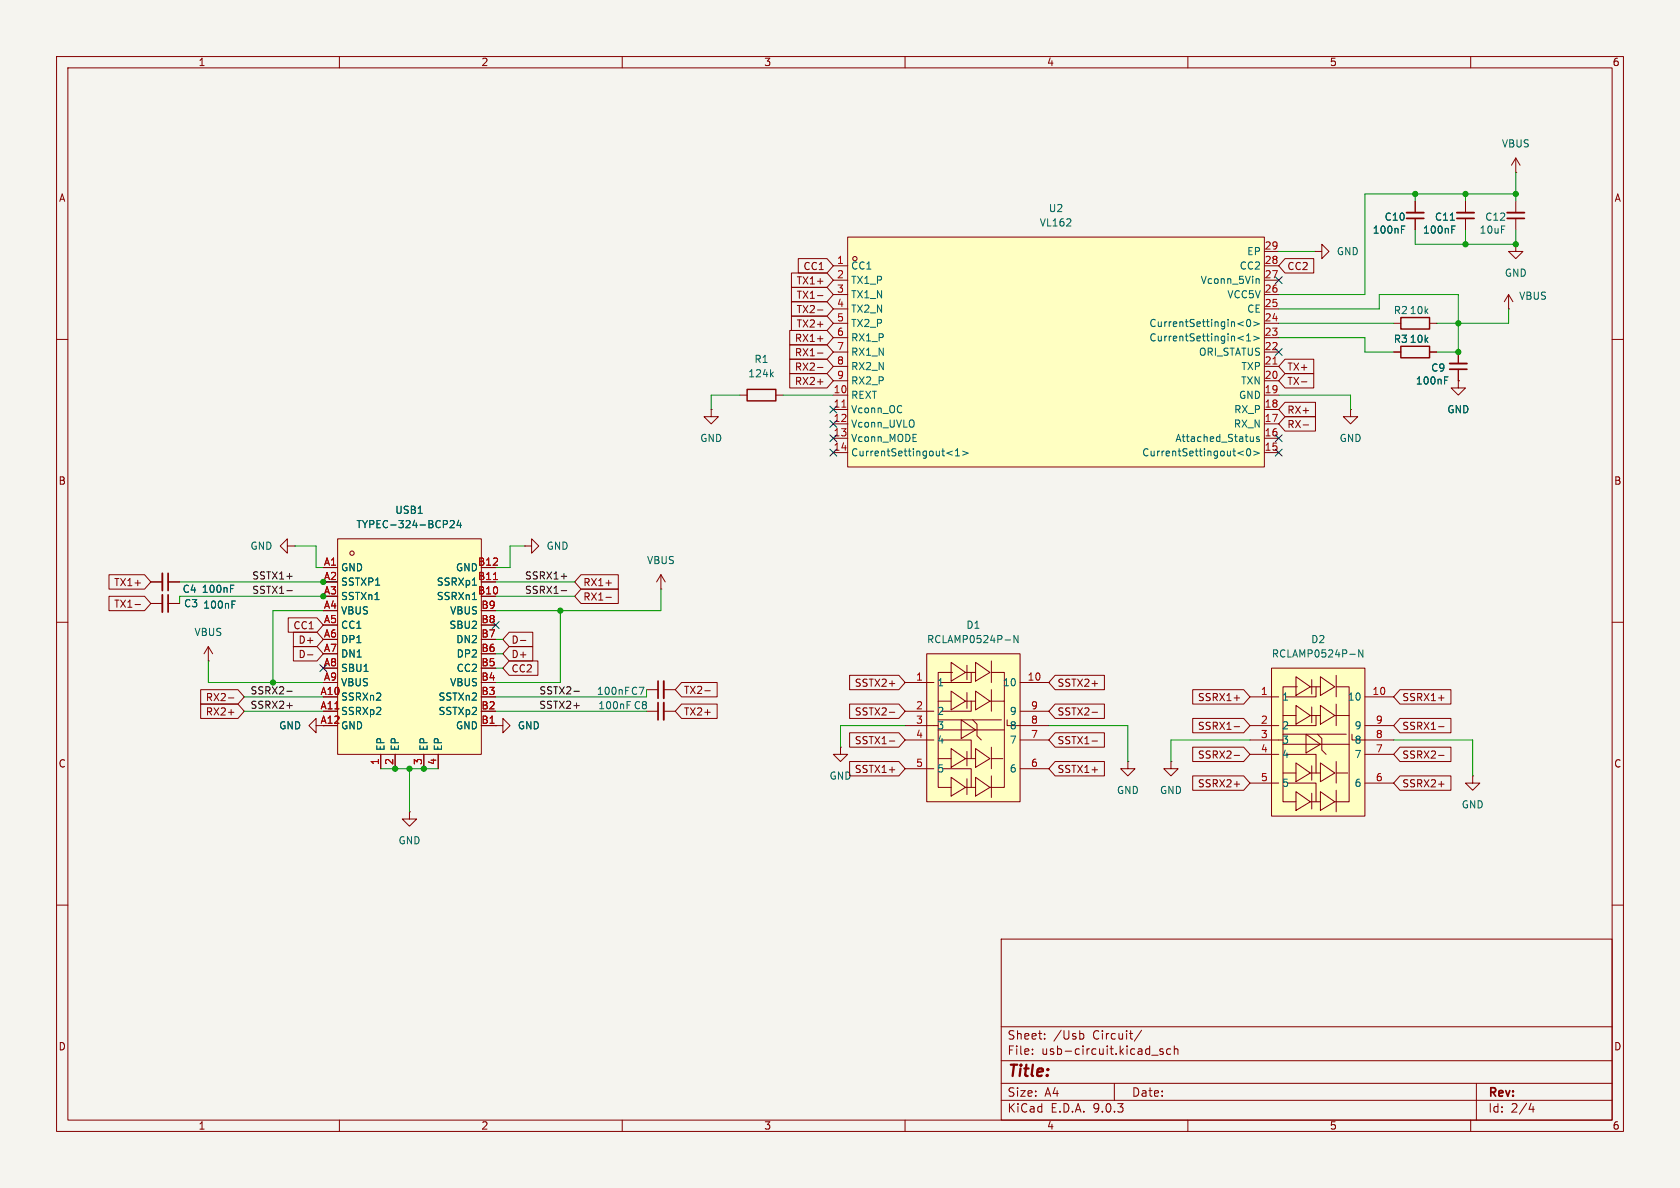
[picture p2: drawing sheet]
<svg xmlns="http://www.w3.org/2000/svg" width="297mm" height="210mm" viewBox="0 0 297 210" stroke-linecap="round" stroke-linejoin="round" font-family="sans-serif">
<path d="M0 0h297v210h-297z" fill="#f5f4ef" stroke="#f5f4ef" stroke-width=".18"/>
<g fill="none" stroke="#840000" stroke-width=".18">
<path d="M10 10h277v190h-277zM12 12h273v186h-273zM60 10v2M110 10v2M160 10v2M210 10v2M260 10v2M266.7 54.6h.1M266.7 52.1l-.8 1.2M266.7 52.1l.8 1.2M266.7 52.1v2.5M268 43.2v1.3h1.2l-1.2 1.2-1.3-1.2h1.3"/>
<path d="M268 43.2h.1M10 60h2M285 60h2M10 110h2M285 110h2M148.6 132.1v1.3h1.3l-1.3 1.2-1.3-1.2h1.3M148.6 132.1h.1M10 160h2M177 166h108v32h-108zM285 160h2M60 198v2M110 198v2"/>
<path d="M160 198v2M177 194.5h108M177 191.5h108M177 187.5h108M177 181.5h108M182.5 186.3v.1M182.5 185.5v.1M184.7 183.6v.1M184.7 182.8v.1M191 182.7l.5 .1 .1 .2-.1 .6-.5 .1M197 191.5v3M201.8 182.1l-1.3 2"/>
<path d="M203.6 186.5h1.1M205.6 185.5l-.4-.1-.2 .2 .1 .2 .5 .2v.3h-.6M207 185.5l-.5-.1-.3 .3v.4l.2 .2h.6M207.6 185.5l.2-.1 .4 .1v.9M207.6 184.9v1.5M210 198v2M260 198v2M261 191.5v6.5M270.7 195l-.4 1.1h.9M271 195.6v1"/>
</g>
<path d="M149.9 41.9h73.6v40.7h-73.6z" fill="#ffffc2"/>
<g fill="none" stroke="#840000" stroke-width=".18">
<path d="M259.1 35.6v2M259.1 38.6v2M147.3 47h2.6M147.3 49.5h2.6M147.3 52.1h2.6M147.3 54.6h2.6M147.3 57.2h2.6M147.3 59.7h2.6M149.9 41.9h73.6v40.7h-73.6zM223.5 47h2.6M223.5 49.5h2.6M223.5 52.1h2.6"/>
<path d="M223.5 54.6h2.6M223.5 57.2h2.6M223.5 59.7h2.6M223.5 44.5h2.6M147.3 62.2h2.6M147.3 64.8h2.6M147.3 67.3h2.6M147.3 69.9h2.6M147.3 72.4h2.6M147.3 74.9h2.6M147.3 77.5h2.6M223.5 62.2h2.6"/>
<path d="M223.5 64.8h2.6M223.5 67.3h2.6M223.5 69.9h2.6M223.5 72.4h2.6M223.5 74.9h2.6M223.5 77.5h2.6M147.3 80h2.6M223.5 80h2.6M55.9 128.3v-1.3l-1.3 1.3 1.3 1.2v-1.2h1.2"/>
<circle cx="151.1" cy="45.7" r=".38"/>
</g>
<path d="M148.8 72h.8M225 64.4h.8" fill="none" stroke="#a90000" stroke-width=".18"/>
<g fill="none" stroke="#006464" stroke-width=".18">
<path d="M256.4 38.9h.7M256.7 39.9h.6M219.8 56.9l-.9 .3 .9 .4M219.8 59.4l-.9 .4 .9 .3M220.4 59.4l.3-.4v1.3M220.5 56.6l.2-.1a.68 .68 0 0 1 .4 .6 .68 .68 0 0 1-.4 .6l-.2-.1-.1-.4zM221.6 56.9l1 .3-1 .4M221.6 59.4l1 .4-1 .3M222.1 49.3h.4l.1 .8M256.7 40.6h.4M168.4 79.7l-1 .4 1 .4M168.9 79.7l.4-.4v1.3"/>
<path d="M170.2 79.7l1 .4-1 .4M219.8 79.7l-.9 .4 .9 .4M220.4 60.3h.7M220.5 79.4l.2-.1a.68 .68 0 0 1 .4 .7 .68 .68 0 0 1-.4 .6l-.2-.1-.1-.4zM221.6 77.2v.8M221.6 77.9l-.4 .1M221.6 79.7l1 .4-1 .4M222.6 77.3l-.3-.1-.2 .2 .1 .2 .4 .1v.3h-.5M168.9 80.6h.7"/>
</g>
<path d="M257.6 38.6h3" fill="none" stroke="#840000" stroke-width=".3"/>
<path d="M257.6 37.6h3" fill="none" stroke="#840000" stroke-width=".33"/>
<path d="M59.7 95.3h25.4v38.1h-25.4z" fill="#ffffc2"/>
<g fill="none" stroke="#840000" stroke-width=".18">
<path d="M268 35.6v2M268 38.6v2M232.4 44.5h1.3v-1.3l1.2 1.3-1.2 1.2v-1.2M232.4 44.5h.1M125.7 72.4v1.3h1.3l-1.3 1.2-1.2-1.2h1.2M125.7 72.4h.1M130.8 69.9h1.3M137.2 69.9h1.2M238.8 72.4v1.3h1.2l-1.2 1.2-1.3-1.2h1.3M238.8 72.4h.1M50.8 96.5v-1.2l-1.3 1.2 1.3 1.3v-1.3h1.3M52.1 96.5h.1"/>
<path d="M59.7 95.3h25.4v38.1h-25.4zM57.1 100.3h2.6M67.3 133.4v2.5M69.8 133.4v2.5M74.9 133.4v2.5M77.5 133.4v2.5M85.1 128.3h2.5M199.4 134.6v1.3h1.3l-1.3 1.3-1.3-1.3h1.3M199.4 134.6h.1M260.3 137.2v1.2h1.3l-1.3 1.3-1.2-1.3h1.2M260.3 137.2h.1M72.4 143.5v1.3h1.3l-1.3 1.3-1.3-1.3h1.3"/>
<path d="M72.4 143.5h.1"/>
<circle cx="62.2" cy="97.8" r=".38"/>
</g>
<path d="M136.3 66.1l.4 .5M136.7 65.8l-.5 .5M79.6 92.1l.5-.1 .2 .4-.8 .9h.8M81.1 92l-.3 .9h.8M81.4 92.4v.9M83.5 103.4h.7M83.5 106h.7" fill="none" stroke="#006464" stroke-width=".18"/>
<path d="M87.2 102.5h.8" fill="none" stroke="#a90000" stroke-width=".18"/>
<path d="M132.1 68.8h5.1v2.1h-5.1z" fill="none" stroke="#840000" stroke-width=".25"/>
<path d="M266.4 38.6h3.1" fill="none" stroke="#840000" stroke-width=".3"/>
<path d="M266.4 37.6h3.1" fill="none" stroke="#840000" stroke-width=".33"/>
<g fill="#ffffc2">
<path d="M163.8 115.6h16.5v26.1h-16.5z"/>
<path d="M172.5 117.1l2.5 1.8-2.5 1.5z"/>
<path d="M168.2 117.1l2.5 1.8-2.5 1.5z"/>
<path d="M172.5 122.2l2.5 1.8-2.5 1.5z"/>
<path d="M168.2 122.2l2.5 1.8-2.5 1.5z"/>
<path d="M169.9 127.3l2.6 1.7-2.6 1.6z"/>
<path d="M172.5 132.3l2.5 1.8-2.5 1.5z"/>
<path d="M168.2 132.3l2.5 1.8-2.5 1.5z"/>
<path d="M172.5 137.4l2.5 1.8-2.5 1.5z"/>
<path d="M168.2 137.4l2.5 1.8-2.5 1.5z"/>
</g>
<g fill="none" stroke="#840000" stroke-width=".18">
<path d="M268 30.5h.1M268 27.9l-.8 1.3M268 27.9l.7 1.3M268 27.9v2.6M163.8 115.6h16.5v26.1h-16.5zM168.2 117.1l2.5 1.8-2.5 1.5zM168.4 118.9h-2.5v20.3h2.3M170.7 118.9h1.8M170.9 117.6v2.5M171.7 118.9v1.8h-5.3M172.5 117.1l2.5 1.8-2.5 1.5zM175.3 118.9h2.3v20.3h-2.6"/>
<path d="M175.3 116.8v3.9M160 120.7h5.1M160 125.7h5.1M160 128.3h5.1M160 130.8h5.1M160 135.9h5.1M165.9 124h2.3M165.9 127.3h11.1M165.9 129h11.7M165.9 134.1h2.3M166.4 130.8h5.3v3.3M166.6 135.9h5.1v3.3"/>
<path d="M168.2 122.2l2.5 1.8-2.5 1.5zM168.2 132.3l2.5 1.8-2.5 1.5zM168.2 137.4l2.5 1.8-2.5 1.5zM169.9 127.3l2.6 1.7-2.6 1.6zM170.7 124h1.8M170.7 134.1h1.8M170.7 139.2h1.8M170.9 122.4v2.8M170.9 132.8v2.6M170.9 137.7v2.8M171.7 124v1.7h-5.3M172 127.3l.7 .7v2.1l.8 .7"/>
<path d="M172.5 122.2l2.5 1.8-2.5 1.5zM172.5 132.3l2.5 1.8-2.5 1.5zM172.5 137.4l2.5 1.8-2.5 1.5zM175 124h2.6M175.3 121.9v3.8M175.3 132.1v3.8M175.3 137.2v3.8M175.3 134.1h2M178 127.3v1h7.4M180.3 120.7h5.1M180.3 125.7h5.1M180.3 130.8h5.1"/>
<path d="M180.3 135.9h5.1M207 134.6v1.3h1.3l-1.3 1.3-1.3-1.3h1.3M207 134.6h.1"/>
</g>
<path d="M177.7 113.1h.9M180 112.3v1.3l-.7-1.3v1.3" fill="none" stroke="#006464" stroke-width=".18"/>
<g fill="#ffffc2">
<path d="M224.8 118.1h16.5v26.2h-16.5z"/>
<path d="M233.4 119.6l2.6 1.8-2.6 1.5z"/>
<path d="M229.1 119.6l2.6 1.8-2.6 1.5z"/>
<path d="M233.4 124.7l2.6 1.8-2.6 1.5z"/>
<path d="M229.1 124.7l2.6 1.8-2.6 1.5z"/>
<path d="M230.9 129.8l2.5 1.8-2.5 1.5z"/>
<path d="M233.4 134.9l2.6 1.8-2.6 1.5z"/>
<path d="M229.1 134.9l2.6 1.8-2.6 1.5z"/>
<path d="M233.4 140l2.6 1.7-2.6 1.6z"/>
<path d="M229.1 140l2.6 1.7-2.6 1.6z"/>
</g>
<g fill="none" stroke="#840000" stroke-width=".18">
<path d="M250.2 35.6v2M250.2 38.6v2M259.1 35.6v2M259.1 38.6v2M139.6 58.4h6.6l1.1 1.3-1.1 1.3h-6.6zM139.9 55.9h6.3l1.1 1.3-1.1 1.2h-6.3zM139.9 53.3h6.3l1.1 1.3-1.1 1.3h-6.3zM139.9 50.8h6.3l1.1 1.3-1.1 1.2h-6.3zM139.9 48.3h6.3l1.1 1.2-1.1 1.3h-6.3zM141.1 45.7h5.1l1.1 1.3-1.1 1.3h-5.1zM144.5 54.8h1M144.5 52.3h1"/>
<path d="M144.5 59.9h1M227.2 45.7h5.1v2.6h-5.1l-1.1-1.3zM246.4 57.2h1.2M252.7 57.2h1.3M139.6 66h6.6l1.1 1.3-1.1 1.3h-6.6zM139.6 61h6.6l1.1 1.2-1.1 1.3h-6.6zM139.6 63.5h6.6l1.1 1.3-1.1 1.2h-6.6zM144.5 67.5h1M144.5 62.4h1M144.5 65h1M227.2 63.5h5.1v2.5h-5.1l-1.1-1.2zM227.2 66h5.1v2.6h-5.1l-1.1-1.3z"/>
<path d="M227.2 73.7h5.4v2.5h-5.4l-1.1-1.3zM227.2 71.1h5.4v2.6h-5.4l-1.1-1.3zM230.1 67.5h.9M230.4 75.1h.9M246.4 62.2h1.2M252.7 62.2h1.3M257.8 67.3v1.3h1.3l-1.3 1.3-1.3-1.3h1.3M257.8 67.3h.1M257.8 62.2v2.1M257.8 65.3v2M92.7 96.5h1.3v-1.2l1.2 1.2-1.2 1.3v-1.3M92.7 96.5h.1"/>
<path d="M19.3 101.6h6.3l1.1 1.3-1.1 1.2h-6.3zM19.3 105.4h6.3l1.1 1.3-1.1 1.3h-6.3zM23.9 106.9h.9M26.7 106.7h2M26.7 102.9h2M29.7 106.7h2M29.7 102.9h2M36.8 116.8h.1M36.8 114.3l.8 1.3M36.8 114.3l-.7 1.3M36.8 114.3v2.5M51 109.2h5l1.1 1.3-1.1 1.3h-5z"/>
<path d="M51.9 114.3h4.1l1.1 1.3-1.1 1.2h-4.1zM51.9 111.8h4.1l1.1 1.2-1.1 1.3h-4.1zM54.4 115.8h.9M57.1 100.3h2.6M90 114.3h4.2v2.5h-4.2l-1.1-1.2zM90 116.8h5.1v2.6h-5.1l-1.1-1.3zM90 111.8h4.2v2.5h-4.2l-1.1-1.3zM92 113.2h1M102.7 104.1h6.6v2.6h-6.6l-1.1-1.3zM102.7 101.6h6.6v2.5h-6.6l-1.1-1.2zM107.1 105.6h1M107.1 103.1h1"/>
<path d="M116.8 104.1h.1M116.8 101.6l-.7 1.3M116.8 101.6l.8 1.3M116.8 101.6v2.5M150.2 119.4h8.7l1.1 1.3-1.1 1.2h-8.7zM186.5 119.4h8.7v2.5h-8.7l-1.1-1.2zM224.8 118.1h16.5v26.2h-16.5zM229.1 119.6l2.6 1.8-2.6 1.5zM233.4 119.6l2.6 1.8-2.6 1.5zM236.2 119.4v3.8M35.5 124.5h6.6l1.1 1.2-1.1 1.3h-6.6zM35.5 121.9h6.6l1.1 1.3-1.1 1.3h-6.6z"/>
<path d="M40.4 125.9h.9M40.4 123.4h.9M67.3 133.4v2.5M69.8 133.4v2.5M74.9 133.4v2.5M77.5 133.4v2.5M85.1 128.3h2.5M87.6 128.3h1.3v-1.3l1.3 1.3-1.3 1.2v-1.2M87.6 128.3h.1M114.3 125.7h2M114.3 121.9h2M117.3 125.7h2.1"/>
<path d="M117.3 121.9h2.1M120.5 120.6h6.3v2.6h-6.3l-1.1-1.3zM120.5 124.5h6.3v2.5h-6.3l-1.1-1.3zM124.6 122.1h1M150.2 134.6h8.7l1.1 1.3-1.1 1.3h-8.7zM150.2 129.5h8.7l1.1 1.3-1.1 1.3h-8.7zM150.2 124.5h8.7l1.1 1.2-1.1 1.3h-8.7zM157.2 131h1M157.2 125.9h1M186.5 124.5h8.7v2.5h-8.7l-1.1-1.3zM186.5 129.5h8.7v2.6h-8.7l-1.1-1.3zM186.5 134.6h8.7v2.6h-8.7l-1.1-1.3z"/>
<path d="M193.1 131h.9M193.1 125.9h.9M210.9 121.9h9l1.1 1.3-1.1 1.3h-9zM210.9 127h9l1.1 1.3-1.1 1.2h-9zM210.9 132.1h9l1.1 1.3-1.1 1.2h-9zM210.9 137.2h9l1.1 1.2-1.1 1.3h-9zM218.2 123.4h.9M218.2 128.5h.9M218.2 133.5h.9M218.2 138.6h.9M221 123.2h5.1M221 128.3h5.1"/>
<path d="M221 130.8h5.1M221 133.4h5.1M221 138.4h5.1M226.8 126.5h2.3M226.8 129.8h11.2M226.8 131.6h11.7M226.8 136.7h2.3M227.3 133.4h5.4v3.3M227.6 138.4h5.1v3.3M229.1 124.7l2.6 1.8-2.6 1.5zM229.1 134.9l2.6 1.8-2.6 1.5zM229.1 140l2.6 1.7-2.6 1.6z"/>
<path d="M229.4 121.4h-2.6v20.3h2.3M230.9 129.8l2.5 1.8-2.5 1.5zM231.7 121.4h1.7M231.7 126.5h1.7M231.7 136.7h1.7M231.9 120.1v2.6M231.9 125v2.8M231.9 135.4v2.5M232.7 121.4v1.8h-5.4M232.7 126.5v1.8h-5.4M232.9 129.8l.8 .8v2l.7 .8M233.4 124.7l2.6 1.8-2.6 1.5z"/>
<path d="M233.4 134.9l2.6 1.8-2.6 1.5zM233.4 140l2.6 1.7-2.6 1.6zM236 126.5h2.5M236.2 121.4h2.3v20.3h-2.5M236.2 124.5v3.8M236.2 134.6v3.8M236.2 139.7v3.8M236.2 136.7h2M239 129.8v1h7.4M241.3 123.2h5.1M241.3 128.3h5.1M241.3 133.4h5.1"/>
<path d="M241.3 138.4h5.1M247.5 121.9h9v2.6h-9l-1.1-1.3zM247.5 132.1h9v2.5h-9l-1.1-1.2zM247.5 127h9v2.5h-9l-1.1-1.2zM247.5 137.2h9v2.5h-9l-1.1-1.3zM254.3 123.4h1M254.3 128.5h1M254.3 133.5h1M254.3 138.6h1M231.7 141.7h1.7M231.9 140.2v2.8"/>
</g>
<g fill="none" stroke="#006464" stroke-width=".18">
<path d="M247.8 39.9h.6M256.4 38.9h.7M256.7 39.9h.6M247.8 40.6h.4M256.7 40.6h.4M255.4 67.2h.4M255.4 66.6h.6M79.6 92.1l.5-.1 .2 .4-.8 .9h.8M81.1 92l-.3 .9h.8M81.4 92.4v.9M40.8 104.1h.4M40.8 103.4h.6"/>
<path d="M41 106.8h.4M41 106.2h.6M83.5 103.4h.7M83.5 106h.7M238.6 115.7h1M240.9 114.9v1.2l-.7-1.2v1.2M110.9 124.6h.4M110.9 124h.6"/>
</g>
<path d="M248.7 38.6h3M256.3 65.3h3M29.7 101.3v3.1M29.7 105.2v3M116.3 120.4v3M116.3 124.2v3.1" fill="none" stroke="#840000" stroke-width=".3"/>
<path d="M248.7 37.6h3M256.3 64.3h3M28.7 101.3v3.1M28.7 105.2v3M117.3 120.4v3M117.3 124.2v3.1" fill="none" stroke="#840000" stroke-width=".33"/>
<path d="M247.6 56.1h5.1v2.1h-5.1zM247.6 61.2h5.1v2h-5.1z" fill="none" stroke="#840000" stroke-width=".25"/>
<path d="M50.7 104.4h1M99.2 101.9h1M99.2 104.4h1M50.7 124.7h1M50.7 122.2h1M101.5 122.2h.9" fill="none" stroke="#0f0f0f" stroke-width=".18"/>
<g fill="none" stroke="#009600" stroke-width=".18">
<path d="M250.2 34.3v1.3M259.1 34.3v1.3M268 34.3h-26.7v17.8h-15.2M268 30.5v5.1M226.1 59.7h15.2v2.5h5.1M226.1 54.6h17.7v-2.5h14v10.1h-3.8M226.1 57.2h20.3M226.1 44.5h6.3M250.2 40.6v2.6h17.8v-2.6M259.1 40.6v2.6M266.7 54.6v2.6h-12.7M130.8 69.9h-5.1v2.5"/>
<path d="M138.4 69.9h8.9M226.1 69.9h12.7v2.5M52.1 96.5h3.8v3.8h1.2M92.7 96.5h-2.5v3.8h-2.6M31.7 102.9h25.4M36.8 116.8v3.9h20.3M57.1 108h-8.8v12.7M57.1 105.4h-25.4v1.3M87.6 118.1h1.3M87.6 113h1.3M87.6 105.4h14M87.6 102.9h14"/>
<path d="M87.6 115.6h1.3M99.1 108v12.7h-11.5M116.8 104.1v3.9h-29.2M43.2 123.2h13.9M43.2 125.7h13.9M67.3 135.9h10.2M72.4 135.9v7.6M87.6 125.7h26.7M114.3 121.9v1.3h-26.7M160 128.3h-11.4v3.8M185.4 128.3h14v6.3M221 130.8h-14v3.8"/>
<path d="M246.4 130.8h13.9v6.4"/>
</g>
<g fill="none" stroke="#000084" stroke-width=".18">
<path d="M225.5 48.9l1.2 1.2M226.7 48.9l-1.2 1.2M146.7 76.9l1.2 1.2M146.7 74.3l1.2 1.2M146.7 79.4l1.2 1.2M146.7 71.8l1.2 1.2M147.9 76.9l-1.2 1.2M147.9 74.3l-1.2 1.2M147.9 79.4l-1.2 1.2M147.9 71.8l-1.2 1.2M225.5 76.9l1.2 1.2M225.5 79.4l1.2 1.2"/>
<path d="M225.5 61.6l1.2 1.2M226.7 76.9l-1.2 1.2M226.7 79.4l-1.2 1.2M226.7 61.6l-1.2 1.2M56.5 117.5l1.3 1.2M57.8 117.5l-1.3 1.2M87 109.9l1.2 1.2M88.2 109.9l-1.2 1.2"/>
</g>
<path d="M87.2 102.5h.8" fill="none" stroke="#a90000" stroke-width=".18"/>
<g fill="#009600" stroke="#009600" stroke-width=".18">
<circle cx="99.1" cy="108" r=".46"/>
<circle cx="259.1" cy="34.3" r=".46"/>
<circle cx="259.1" cy="43.2" r=".46"/>
<circle cx="268" cy="43.2" r=".46"/>
<circle cx="268" cy="34.3" r=".46"/>
<circle cx="250.2" cy="34.3" r=".46"/>
<circle cx="48.3" cy="120.7" r=".46"/>
<circle cx="57.1" cy="102.9" r=".46"/>
<circle cx="57.1" cy="105.4" r=".46"/>
<circle cx="74.9" cy="135.9" r=".46"/>
<circle cx="72.4" cy="135.9" r=".46"/>
<circle cx="69.8" cy="135.9" r=".46"/>
<circle cx="257.8" cy="62.2" r=".46"/>
<circle cx="257.8" cy="57.2" r=".46"/>
</g>
<text font-size="2.8" fill="#840000" x="178" y="190.9">Title:</text>
<g font-size="2.1" fill="#840000">
<text x="178" y="184">Sheet:</text>
<text x="186.2" y="184">/Usb</text>
<text x="193.2" y="184">Circuit/</text>
<text x="178" y="186.7">File:</text>
<text x="184.1" y="186.7">usb-circuit.kicad_sch</text>
<text x="178" y="196.9">KiCad</text>
<text x="178" y="194.1">Size:</text>
<text x="184.7" y="194.1">A4</text>
<text x="185.7" y="196.9">E.D.A.</text>
<text x="193.3" y="196.9">9.0.3</text>
<text x="200" y="194.1">Date:</text>
<text x="263" y="194.3">Rev:</text>
<text x="263" y="196.9">Id:</text>
<text x="267.1" y="196.9">2/4</text>
</g>
<g font-size="1.8" fill="#840000">
<text x="35" y="11.9">1</text>
<text x="85" y="11.9">2</text>
<text x="135" y="11.9">3</text>
<text x="185" y="11.9">4</text>
<text x="235" y="11.9">5</text>
<text x="285" y="11.9">6</text>
<text x="10.3" y="35.9">A</text>
<text x="285.3" y="35.9">A</text>
<text x="141.9" y="47.9">CC1</text>
<text x="227.5" y="47.9">CC2</text>
<text x="140.7" y="53">TX1-</text>
<text x="140.7" y="50.5">TX1+</text>
<text x="140.7" y="58.1">TX2+</text>
<text x="140.7" y="55.6">TX2-</text>
<text x="140.4" y="63.2">RX1-</text>
<text x="140.4" y="65.7">RX2-</text>
<text x="140.4" y="60.6">RX1+</text>
<text x="227.5" y="65.7">TX+</text>
<text x="140.4" y="68.3">RX2+</text>
<text x="227.5" y="68.3">TX-</text>
<text x="227.5" y="75.9">RX-</text>
<text x="227.5" y="73.3">RX+</text>
<text x="10.3" y="85.9">B</text>
<text x="285.3" y="85.9">B</text>
<text x="20.1" y="103.8">TX1+</text>
<text x="20.1" y="107.6">TX1-</text>
<text x="103" y="106.4">RX1-</text>
<text x="103" y="103.8">RX1+</text>
<text x="51.8" y="111.4">CC1</text>
<text x="52.7" y="114">D+</text>
<text x="90.3" y="114">D-</text>
<text x="52.7" y="116.5">D-</text>
<text x="90.3" y="116.5">D+</text>
<text x="90.3" y="119.1">CC2</text>
<text x="36.3" y="124.1">RX2-</text>
<text x="120.8" y="122.9">TX2-</text>
<text x="151" y="121.6">SSTX2+</text>
<text x="186.8" y="121.6">SSTX2+</text>
<text x="211.7" y="124.1">SSRX1+</text>
<text x="247.8" y="124.1">SSRX1+</text>
<text x="36.3" y="126.7">RX2+</text>
<text x="120.8" y="126.7">TX2+</text>
<text x="151" y="131.8">SSTX1-</text>
<text x="151" y="126.7">SSTX2-</text>
<text x="186.8" y="126.7">SSTX2-</text>
<text x="186.8" y="131.8">SSTX1-</text>
<text x="211.7" y="129.2">SSRX1-</text>
<text x="247.8" y="129.2">SSRX1-</text>
<text x="10.3" y="135.9">C</text>
<text x="151" y="136.8">SSTX1+</text>
<text x="186.8" y="136.8">SSTX1+</text>
<text x="211.7" y="134.3">SSRX2-</text>
<text x="247.8" y="134.3">SSRX2-</text>
<text x="285.3" y="135.9">C</text>
<text x="211.7" y="139.4">SSRX2+</text>
<text x="247.8" y="139.4">SSRX2+</text>
<text x="10.3" y="185.9">D</text>
<text x="285.3" y="185.9">D</text>
<text x="35" y="199.9">1</text>
<text x="85" y="199.9">2</text>
<text x="135" y="199.9">3</text>
<text x="185" y="199.9">4</text>
<text x="235" y="199.9">5</text>
<text x="285" y="199.9">6</text>
</g>
<g font-size="1.8" fill="#006464">
<text x="265.4" y="26.3">VBUS</text>
<text x="183.7" y="40.2">VL162</text>
<text x="185.3" y="37.7">U2</text>
<text x="242.6" y="41.5">100nF</text>
<text x="244.7" y="39.2">C10</text>
<text x="251.5" y="41.5">100nF</text>
<text x="253.6" y="39.2">C11</text>
<text x="261.5" y="41.5">10uF</text>
<text x="262.5" y="39.2">C12</text>
<text x="150.4" y="47.9">CC1</text>
<text x="219.1" y="47.9">CC2</text>
<text x="220.4" y="45.3">EP</text>
<text x="236.2" y="45.3">GND</text>
<text x="150.4" y="50.4">TX1_P</text>
<text x="150.4" y="52.9">TX1_N</text>
<text x="212.2" y="50.4">Vconn_5Vin</text>
<text x="216.9" y="52.9">VCC5V</text>
<text x="265.9" y="49.1">GND</text>
<text x="268.5" y="53.2">VBUS</text>
<text x="150.4" y="55.5">TX2_N</text>
<text x="150.4" y="58">TX2_P</text>
<text x="203.1" y="58">CurrentSettingin&lt;0&gt;</text>
<text x="220.4" y="55.5">CE</text>
<text x="246.3" y="55.7">R2</text>
<text x="249.1" y="55.7">10k</text>
<text x="133.3" y="64.4">R1</text>
<text x="150.4" y="60.6">RX1_P</text>
<text x="150.4" y="63.1">RX1_N</text>
<text x="150.4" y="65.6">RX2_N</text>
<text x="203.1" y="60.6">CurrentSettingin&lt;1&gt;</text>
<text x="211.9" y="63.1">ORI_STATUS</text>
<text x="219.4" y="65.6">TXP</text>
<text x="246.3" y="60.8">R3</text>
<text x="249.1" y="60.8">10k</text>
<text x="252.9" y="65.9">C9</text>
<text x="132.2" y="66.9">124k</text>
<text x="150.4" y="68.2">RX2_P</text>
<text x="150.4" y="70.7">REXT</text>
<text x="218.9" y="70.7">GND</text>
<text x="219.3" y="68.2">TXN</text>
<text x="250.2" y="68.2">100nF</text>
<text x="150.4" y="73.3">Vconn_OC</text>
<text x="150.4" y="75.8">Vconn_UVLO</text>
<text x="218" y="75.8">RX_N</text>
<text x="218.1" y="73.3">RX_P</text>
<text x="255.8" y="73.3">GND</text>
<text x="123.7" y="78.3">GND</text>
<text x="150.4" y="78.3">Vconn_MODE</text>
<text x="150.4" y="80.9">CurrentSettingout&lt;1&gt;</text>
<text x="201.8" y="80.9">CurrentSettingout&lt;0&gt;</text>
<text x="207.7" y="78.3">Attached_Status</text>
<text x="236.7" y="78.3">GND</text>
<text x="62.9" y="93.6">TYPEC-324-BCP24</text>
<text x="69.8" y="91">USB1</text>
<text x="44.2" y="97.4">GND</text>
<text x="60.2" y="101.2">GND</text>
<text x="80.5" y="101.2">GND</text>
<text x="96.5" y="97.4">GND</text>
<text x="114.3" y="99.9">VBUS</text>
<text x="32.2" y="105">C4</text>
<text x="32.4" y="107.5">C3</text>
<text x="35.6" y="105">100nF</text>
<text x="35.8" y="107.8">100nF</text>
<text x="60.2" y="103.7">SSTXP1</text>
<text x="60.2" y="106.3">SSTXn1</text>
<text x="77.1" y="103.7">SSRXp1</text>
<text x="77.1" y="106.3">SSRXn1</text>
<text x="34.3" y="112.6">VBUS</text>
<text x="60.2" y="108.8">VBUS</text>
<text x="60.2" y="111.4">CC1</text>
<text x="60.2" y="113.9">DP1</text>
<text x="79.4" y="111.4">SBU2</text>
<text x="79.5" y="108.8">VBUS</text>
<text x="80.6" y="113.9">DN2</text>
<text x="163.8" y="113.9">RCLAMP0524P-N</text>
<text x="170.7" y="111.4">D1</text>
<text x="231.7" y="113.9">D2</text>
<text x="60.2" y="116.4">DN1</text>
<text x="60.2" y="119">SBU1</text>
<text x="80.6" y="116.4">DP2</text>
<text x="80.6" y="119">CC2</text>
<text x="224.7" y="116.4">RCLAMP0524P-N</text>
<text x="60.2" y="121.5">VBUS</text>
<text x="60.2" y="124.1">SSRXn2</text>
<text x="77.4" y="124.1">SSTXn2</text>
<text x="79.5" y="121.5">VBUS</text>
<text x="105.4" y="123">100nF C7</text>
<text x="105.7" y="125.6">100nF</text>
<text x="111.9" y="125.6">C8</text>
<text x="165.6" y="121.5">1</text>
<text x="177.2" y="121.5">10</text>
<text x="226.6" y="124.1">1</text>
<text x="238.2" y="124.1">10</text>
<text x="49.3" y="129.1">GND</text>
<text x="60.2" y="126.6">SSRXp2</text>
<text x="60.2" y="129.1">GND</text>
<text x="77.4" y="126.6">SSTXp2</text>
<text x="80.5" y="129.1">GND</text>
<text x="91.4" y="129.1">GND</text>
<text x="165.6" y="126.6">2</text>
<text x="165.6" y="129.1">3</text>
<text x="165.6" y="131.7">4</text>
<text x="178.4" y="126.6">9</text>
<text x="178.4" y="129.1">8</text>
<text x="178.4" y="131.7">7</text>
<text x="226.6" y="129.1">2</text>
<text x="226.6" y="131.7">3</text>
<text x="239.4" y="129.1">9</text>
<text x="239.4" y="131.7">8</text>
<text x="68.2" y="132.8" transform="rotate(-90 68.2 132.8)">EP</text>
<text x="70.7" y="132.8" transform="rotate(-90 70.7 132.8)">EP</text>
<text x="75.8" y="132.8" transform="rotate(-90 75.8 132.8)">EP</text>
<text x="78.3" y="132.8" transform="rotate(-90 78.3 132.8)">EP</text>
<text x="165.6" y="136.8">5</text>
<text x="178.4" y="136.8">6</text>
<text x="226.6" y="134.2">4</text>
<text x="239.4" y="134.2">7</text>
<text x="146.6" y="138">GND</text>
<text x="197.4" y="140.6">GND</text>
<text x="205" y="140.6">GND</text>
<text x="226.6" y="139.3">5</text>
<text x="239.4" y="139.3">6</text>
<text x="258.3" y="143.1">GND</text>
<text x="70.4" y="149.5">GND</text>
</g>
<g font-size="1.8" fill="#a90000">
<text x="147.9" y="46.7">1</text>
<text x="223.5" y="44.2">29</text>
<text x="223.5" y="46.7">28</text>
<text x="147.9" y="49.3">2</text>
<text x="147.9" y="51.8">3</text>
<text x="223.5" y="49.3">27</text>
<text x="223.5" y="51.8">26</text>
<text x="147.9" y="54.4">4</text>
<text x="147.9" y="56.9">5</text>
<text x="147.9" y="59.4">6</text>
<text x="223.5" y="54.4">25</text>
<text x="223.5" y="56.9">24</text>
<text x="223.5" y="59.4">23</text>
<text x="147.9" y="62">7</text>
<text x="147.9" y="64.5">8</text>
<text x="223.5" y="62">22</text>
<text x="223.5" y="64.5">21</text>
<text x="147.3" y="69.6">10</text>
<text x="147.9" y="67.1">9</text>
<text x="223.5" y="67.1">20</text>
<text x="223.5" y="69.6">19</text>
<text x="147.3" y="72.1">11</text>
<text x="147.3" y="74.7">12</text>
<text x="147.3" y="77.2">13</text>
<text x="223.5" y="72.1">18</text>
<text x="223.5" y="74.7">17</text>
<text x="223.5" y="77.2">16</text>
<text x="147.3" y="79.8">14</text>
<text x="223.5" y="79.8">15</text>
<text x="57.2" y="100.1">A1</text>
<text x="84.4" y="100.1">B12</text>
<text x="57.2" y="102.6">A2</text>
<text x="57.2" y="105.2">A3</text>
<text x="57.2" y="107.7">A4</text>
<text x="84.4" y="102.6">B11</text>
<text x="84.4" y="105.2">B10</text>
<text x="85" y="107.7">B9</text>
<text x="57.2" y="110.2">A5</text>
<text x="57.2" y="112.8">A6</text>
<text x="85" y="110.2">B8</text>
<text x="85" y="112.8">B7</text>
<text x="57.2" y="115.3">A7</text>
<text x="57.2" y="117.9">A8</text>
<text x="85" y="115.3">B6</text>
<text x="85" y="117.9">B5</text>
<text x="56.6" y="122.9">A10</text>
<text x="56.6" y="125.5">A11</text>
<text x="57.2" y="120.4">A9</text>
<text x="85" y="120.4">B4</text>
<text x="85" y="122.9">B3</text>
<text x="85" y="125.5">B2</text>
<text x="161.9" y="120.4">1</text>
<text x="161.9" y="125.5">2</text>
<text x="181.6" y="120.4">10</text>
<text x="182.2" y="125.5">9</text>
<text x="222.8" y="122.9">1</text>
<text x="242.5" y="122.9">10</text>
<text x="56.6" y="128">A12</text>
<text x="85" y="128">B1</text>
<text x="161.9" y="128">3</text>
<text x="161.9" y="130.6">4</text>
<text x="182.2" y="128">8</text>
<text x="182.2" y="130.6">7</text>
<text x="222.8" y="128">2</text>
<text x="222.8" y="130.6">3</text>
<text x="243.1" y="128">9</text>
<text x="243.1" y="130.6">8</text>
<text x="67.1" y="135.3" transform="rotate(-90 67.1 135.3)">1</text>
<text x="69.6" y="135.3" transform="rotate(-90 69.6 135.3)">2</text>
<text x="74.7" y="135.3" transform="rotate(-90 74.7 135.3)">3</text>
<text x="77.2" y="135.3" transform="rotate(-90 77.2 135.3)">4</text>
<text x="161.9" y="135.6">5</text>
<text x="182.2" y="135.6">6</text>
<text x="222.8" y="133.1">4</text>
<text x="243.1" y="133.1">7</text>
<text x="222.8" y="138.2">5</text>
<text x="243.1" y="138.2">6</text>
</g>
<g font-size="1.8" fill="#0f0f0f">
<text x="44.5" y="102.5">SSTX1+</text>
<text x="44.5" y="105.1">SSTX1-</text>
<text x="92.7" y="102.5">SSRX1+</text>
<text x="92.7" y="105.1">SSRX1-</text>
<text x="44.2" y="125.4">SSRX2+</text>
<text x="44.2" y="122.8">SSRX2-</text>
<text x="95.2" y="125.4">SSTX2+</text>
<text x="95.2" y="122.8">SSTX2-</text>
</g>
</svg>
